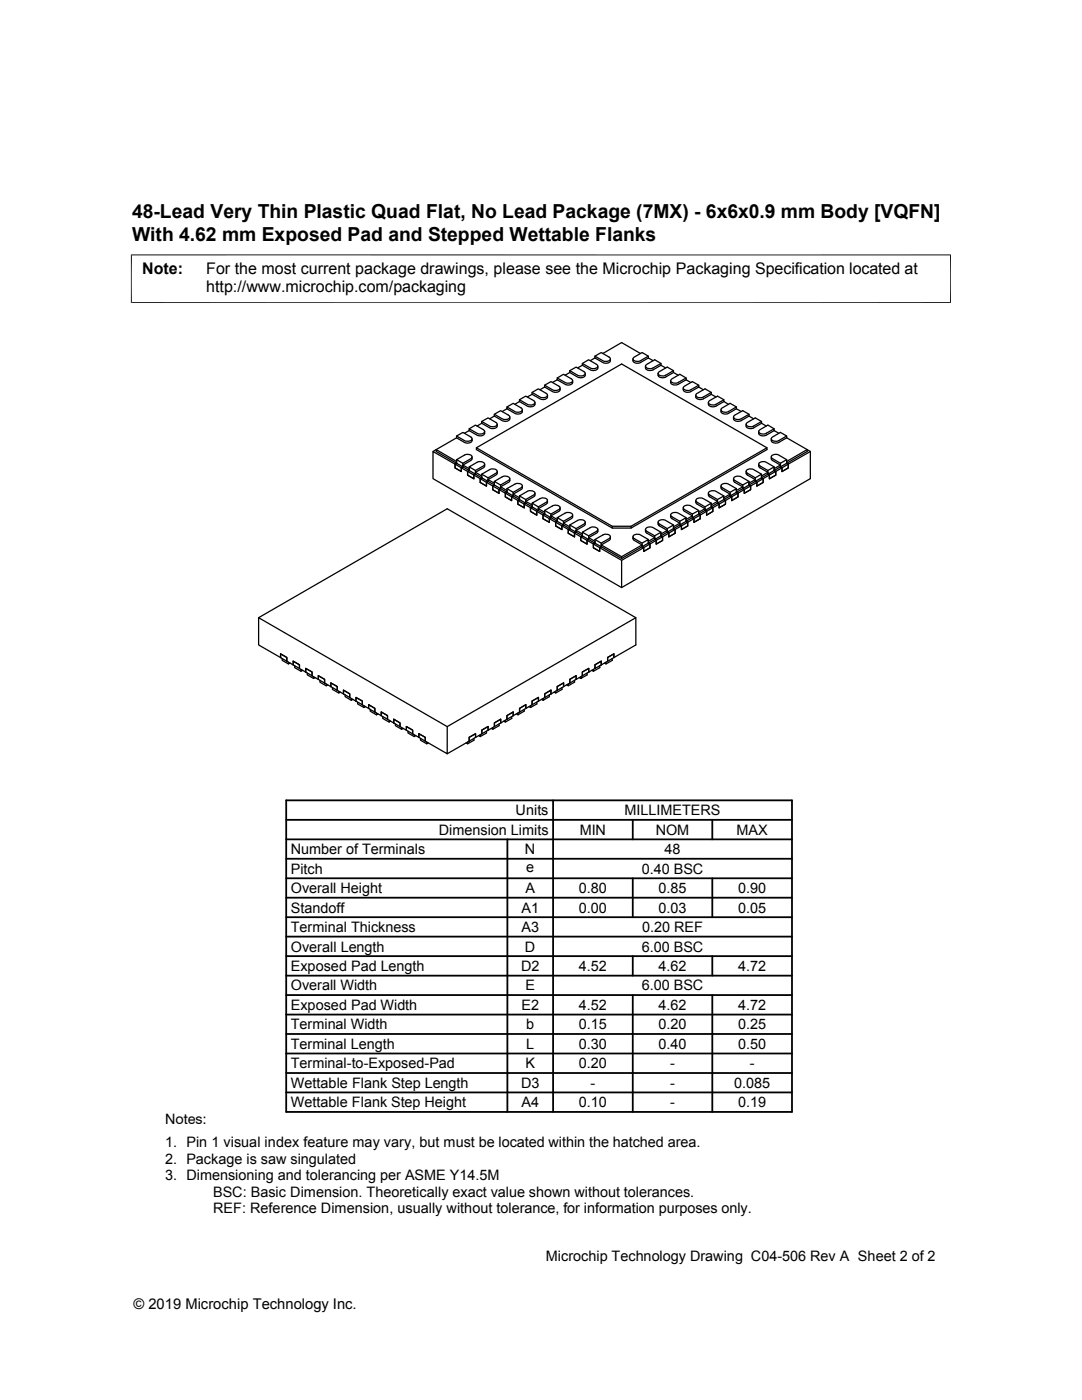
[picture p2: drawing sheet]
<svg xmlns="http://www.w3.org/2000/svg" width="216mm" height="279mm" viewBox="0 0 216 279" stroke-linecap="round" stroke-linejoin="round" font-family="sans-serif">
<g fill="none" stroke="#000" stroke-width=".25">
<path d="M103.7 79.8l1.5 .9a.91 .91 0 0 0 1.5-.5l-1.8-1.1-1.2 .7v.3M106.2 78.7l-1 .5M106.2 78.3l1.5 .9a1.12 1.12 0 0 0 1.5-.3l-.1-.3-1.7-1-1.2 .7v.4M106.2 78.7l1.5 .9a1.03 1.03 0 0 0 1.5-.4v-.3M108.7 77.2l-1 .6M108.7 76.9l1.5 .9a1.15 1.15 0 0 0 1.6-.4l-.2-.3-1.7-.9-1.2 .7v.3M108.7 77.2l1.5 .9a.94 .94 0 0 0 1 .2 .94 .94 0 0 0 .6-.9M111.2 75.8l-1 .5M111.2 75.4l1.6 .9a1.13 1.13 0 0 0 1.5-.3l-.3-.4-1.6-.9-1.2 .7v.4M111.2 75.8l1.6 .9a1.02 1.02 0 0 0 1.5-.4v-.3M113.7 74.3l-.9 .6M113.7 74l1.6 .9a.91 .91 0 0 0 1.5-.5l-1.8-1.1-1.3 .7v.3"/>
<path d="M113.7 74.3l1.6 .9a.94 .94 0 0 0 .9 .2 .94 .94 0 0 0 .6-.9M116.2 72.5l1.6 .9a1.13 1.13 0 0 0 1.5-.3l-.3-.4-1.5-.9-1.3 .7v.4M116.2 72.9l1.6 .9a.94 .94 0 0 0 1 .1 .94 .94 0 0 0 .5-.8M116.2 72.9l-.9 .5M118.7 71.4l-.9 .6M118.7 71.1l1.6 .9a1.12 1.12 0 0 0 1.5-.4l-.2-.3-1.6-.9-1.3 .7v.3M118.7 71.4l1.6 .9a.93 .93 0 0 0 1 .2 .93 .93 0 0 0 .5-.9M120.3 70.5l3.7-2.1 3.8 2.1M129.4 71.1l-1.6 .9a1 1 0 0 1-1.5-.5l1.8-1.1 1.3 .7v.3M129.4 71.4l-1.6 .9a1.07 1.07 0 0 1-1.5-.3v-.4M129.4 71.4l.9 .6M131.9 72.5l-1.6 .9a1.07 1.07 0 0 1-1.5-.4l.3-.3 1.5-.9 1.3 .7v.4"/>
<path d="M131.9 72.9l-1.7 1a.87 .87 0 0 1-1 0 .87 .87 0 0 1-.4-.8M131.9 72.9l.9 .5M134.4 74l-1.6 .9a.99 .99 0 0 1-1.5-.5l1.8-1.1 1.3 .7v.3M134.4 74.3l-1.7 1a.87 .87 0 0 1-.9 .1 .87 .87 0 0 1-.5-.9M134.4 74.3l.9 .6M136.9 75.4l-1.6 .9a1 1 0 0 1-1.5-.4l1.9-1.2 1.2 .7v.4M136.9 75.8l-1.6 .9a1.09 1.09 0 0 1-1.5-.4v-.3M136.9 75.8l.9 .5M139.4 76.9l-1.6 .9a1 1 0 0 1-1.5-.5l1.9-1.1 1.2 .7v.3M139.4 77.2l-1.7 1a.87 .87 0 0 1-.9 .1 .87 .87 0 0 1-.5-.9M139.4 77.2l1 .6M141.9 78.3l-1.5 .9a.88 .88 0 0 1-1.5-.4l1.8-1.2 1.2 .7v.4"/>
<path d="M141.9 78.7l-1.5 .9a1.09 1.09 0 0 1-1.6-.4v-.3M141.9 78.7l1 .5M144.4 79.8l-1.5 .9a1.02 1.02 0 0 1-1.5-.5l.2-.3 1.6-.8 1.2 .7v.3M91.1 87l1.6 .9a1.16 1.16 0 0 0 1.5-.3l-.2-.3-1.6-1-1.3 .7v.4M91.1 87.4l-4.7 2.7M91.1 87.4l1.6 .9a.94 .94 0 0 0 1 .1 .94 .94 0 0 0 .5-.8M91.1 91.7v.8l1.3 .7-.3 .2-1.3-.8 .3-.1-4.1-2.4v-.4l4.1 2.4v.4l-.3 .1v.8l1.3 .7v-.7l.3-.2v-.4M92.4 92.8l1.2 .7v.4l-.3 .2v.7l1.3 .7v-.7l.3-.2v-.3M92.4 92.5l1.5-1a.4 .4 0 0 0 .3-.4 .4 .4 0 0 0-.3-.3h-1.1l-1.7 .9 1.3 .8v.7l1.2 .7-.3 .2 1.3 .7 .3-.2-1.3-.7v-.7M93.6 85.6l2 1a.68 .68 0 0 0 .8 0 .68 .68 0 0 0 .2-.7l-1.7-1.1-1.3 .8v.3M93.6 85.9l-.9 .6M93.6 85.9l1.6 .9a.94 .94 0 0 0 1 .2 .94 .94 0 0 0 .5-.9"/>
<path d="M94.2 91.2l-.2 .6-1.6 1M94.9 93.9l1.5-.9 .3-.3a.99 .99 0 0 0-1.5-.4l-1.6 .9 1.3 .7v.7l1.2 .8-.3 .1 1.3 .8 .3-.2-1.3-.7v-.8M94.9 94.3l1.2 .7v.4l-.3 .1v.8l1.3 .7v-.7l.3-.2v-.4M95.1 89.4l28.9-16.8 29 16.8v.3l-27.1 15.7h-3.7l-27.1-15.7zM95.1 89.4l27.1 15.6v.4M96.1 84.5l-.9 .5M96.1 84.1l1.6 .9a1.12 1.12 0 0 0 1.5-.3l-.1-.3-1.7-1-1.3 .7v.4M96.1 84.5l1.6 .9a.9 .9 0 0 0 1 .1 .9 .9 0 0 0 .5-.8M96.7 92.6l-.1 .7-1.7 1M97.4 95.7l1.2 .7v.4l-.3 .2v.7l1.3 .7v-.7l.3-.2v-.3M97.4 95.4l1.6-1a.4 .4 0 0 0 .2-.4 .4 .4 0 0 0-.3-.3h-1.1l-1.7 .9 1.3 .8v.7l1.2 .7-.3 .2 1.3 .7 .3-.2-1.3-.7v-.7M98.6 83l-.9 .6"/>
<path d="M98.6 82.7l1.6 .9a1.02 1.02 0 0 0 1.5-.4l-.2-.4-1.6-.8-1.3 .7v.3M98.6 83l1.6 .9a.94 .94 0 0 0 1 .2 .94 .94 0 0 0 .5-.9M99.2 94.1l-.1 .6-1.7 1M99.9 97.2l1.3 .7v.4l-.4 .1v.8l1.3 .7v-.8l.3-.1v-.4M99.9 96.8l1.8-1.2a.99 .99 0 0 0-1.5-.4l-1.6 .9 1.3 .7v.7l1.3 .8-.4 .1 1.3 .7 .3-.1-1.2-.7v-.8M101.2 81.6l-1 .5M101.2 81.2l1.5 .9a1.11 1.11 0 0 0 1.5-.3l-.1-.3-1.7-1-1.2 .7v.4M101.2 81.6l1.5 .9a.92 .92 0 0 0 1 .1 .92 .92 0 0 0 .5-.8M101.7 95.5l-.1 .7-1.7 1M102.4 98.6l1.3 .7v.4l-.4 .2v.7l1.3 .7v-.7l.3-.2v-.3M102.4 98.3l1.6-1a.4 .4 0 0 0 .2-.4 .4 .4 0 0 0-.3-.3h-1.1l-1.6 .9 1.2 .8v.7l1.3 .7-.4 .2 1.3 .7 .3-.2-1.2-.7v-.7M103.3 99.9l-1.2-.8v.8l-1.3-.7v-.8l-1.2-.7v.7l-1.3-.7v-.7l-1.2-.7v.7l-1.3-.7v-.8l-1.2-.7v.7l-1.3-.7v-.7l-1.2-.7v.7l-1.3-.7v-.8l-4.4-2.5v5.4l37.6 21.8v-5.5l-4.3-2.5v.7l-1.3-.7v-.7l-1.3-.8v.8l-1.2-.7v-.8l-1.3-.7v.7l-1.2-.7v-.7l-1.3-.8v.8l-1.2-.7v-.8l-1.3-.7v.7l-1.2-.7v-.7l-1.3-.8v.8l-1.2-.7v-.8l-1.3-.7v.7l-1.3-.7v-.7"/>
<path d="M103.7 80.1l-1 .6M103.7 80.1l1.5 .9a.94 .94 0 0 0 1 .2 .94 .94 0 0 0 .5-.9M104.2 97l-.1 .6-1.7 1M104.9 99.7l1.6-.9 .2-.3a1.02 1.02 0 0 0-1.5-.4l-1.5 .9 1.2 .7v.7l1.3 .8-.3 .1 1.2 .7 .3-.1-1.2-.7v-.8M106.7 98.4l-.1 .7-1.7 1M109.2 99.9v.4l-.1 .2-1.7 1M138.8 99.9l.2 .6 1.7 1v.4l.3 .1v.8l1.2-.7v-.8l-.3-.1v-.4l1.3-.7M141.4 98.4l.1 .7 1.7 1v.3l.3 .2v.7l1.3-.7v-.7l-.4-.2v-.4l1.3-.7M143.2 99.7v.7l1.2-.7 .4 .2-1.3 .7-.3-.2-1.3 .8v-.8l-1.2 .8-1.8-1.1a.8 .8 0 0 1 .5-.8 .8 .8 0 0 1 .8 .2l1.7 .9M143.9 97l.1 .6 1.7 1v.4l.3 .1v.8l1.3-.7v-.8l-.4-.1v-.4l1.3-.7M144.4 80.1l-1.7 1a.87 .87 0 0 1-.9 .1 .87 .87 0 0 1-.4-.9M144.4 80.1l1 .6"/>
<path d="M145.7 98.3v.7l1.2-.7 .4 .1-1.3 .7-.3-.1-1.3 .7v-.7l-1.2 .7-1.7-1-.1-.3a1.05 1.05 0 0 1 1.5-.3l1.5 .9M146.4 95.5l.1 .7 1.7 1v.3l.3 .2v.7l1.3-.7v-.7l-.3-.2v-.4l1.2-.7M146.9 81.2l-1.5 .9a1.13 1.13 0 0 1-1.5-.3l.1-.3 1.7-1 1.2 .7v.4M146.9 81.6l-1.5 .9a1.06 1.06 0 0 1-1.5-.4v-.3M146.9 81.6l1 .5M148.2 96.8v.7l1.3-.7 .3 .2-1.3 .7-.3-.2-1.3 .8v-.8l-1.2 .8-1.6-1-.2-.3a1.02 1.02 0 0 1 1.5-.4l1.5 .9M148.9 94.1l.1 .6 1.7 1v.4l.3 .2v.7l1.3-.7v-.8l-.3-.1v-.4l1.2-.7M149.5 82.7l-1.6 .9a1.15 1.15 0 0 1-1.5-.3l.2-.5 1.6-.8 1.3 .7v.3M149.5 83l-1.6 .9a1.1 1.1 0 0 1-1.5-.3v-.4M149.5 83l.9 .6M150.7 95.4v.7l1.3-.7 .3 .1-1.3 .8-.3-.2-1.2 .7v-.7l-1.3 .7-1.7-1-.1-.3a1.03 1.03 0 0 1 1.5-.3l1.6 .9M151.4 92.6l.2 .7 1.6 1v.3l.3 .2v.7l1.3-.7v-.7l-.3-.2v-.4l1.2-.7"/>
<path d="M152 84.1l-1.6 .9a.99 .99 0 0 1-1.5-.4l1.8-1.2 1.3 .7v.4M152 84.5l-1.6 .9a1.03 1.03 0 0 1-1.5-.4v-.3M152 84.5l.9 .5M153 89.4l-27.1 15.6M153.2 93.9v.7l1.3-.7 .3 .2-1.3 .7-.3-.2-1.2 .8v-.8l-1.3 .8-1.7-1-.1-.3a1.02 1.02 0 0 1 1.5-.4l1.6 .9M153.9 91.2l.1 .6 1.7 1v.4l.3 .2v.7l1.3-.7v-.8l-.3-.1v-.4l4.1-2.4 .6 .4v5.4l-37.7 21.8M154.5 85.9l-1.6 .9a1.08 1.08 0 0 1-1.5-.3v-.4M154.5 85.9l.9 .6M154.5 85.6l-1.6 .9a.89 .89 0 0 1-1.5-.5l1.8-1.2 1.3 .8v.3M155.7 92.5v.7l1.3-.7 .3 .1-1.3 .8-.3-.2-1.2 .7v-.7l-1.3 .7-1.5-.9-.3-.4a1.01 1.01 0 0 1 1.5-.3l1.6 .9M157 87l-1.6 .9a1 1 0 0 1-1.5-.4l1.8-1.2 1.3 .7v.4M157 87.4l-1.6 .9a.95 .95 0 0 1-1.5-.7"/>
<path d="M157 87.4l4.1 2.3v.4l-4.1 2.4v-.8l-1.3 .8-1.6-1-.2-.3a1.02 1.02 0 0 1 1.5-.4l1.6 .9M161.7 90.1l-4.4 2.5v.8l-1.3 .7v-.7l-1.2 .7v.7l-1.3 .7v-.7l-1.2 .7v.8l-1.3 .7v-.7l-1.2 .7v.7l-1.3 .7v-.7l-1.2 .7v.8l-1.3 .7v-.8l-1.2 .8v.7l-1.3 .7v-.7l-1.3 .7v.8l-1.2 .7v-.8l-1.3 .8v.7l-1.2 .7v-.7l-1.3 .7v.8l-1.2 .7v-.8l-1.3 .8v.7l-1.2 .7v-.7l-1.3 .7v.8l-1.3 .7v-.8l-1.2 .8v.7l-1.3 .7v-.7l-4.4 2.5M104.9 100.1l1.3 .7v.4l-.3 .1v.8l1.2 .7v-.8l.3-.1v-.4M107.4 101.5l1.3 .7v.4l-.3 .2v.7l1.2 .7v-.7l.3-.2v-.3M107.4 101.2l1.6-1a.4 .4 0 0 0 .2-.4 .4 .4 0 0 0-.3-.3l-.6-.1-.4 .1-1.7 .9 1.2 .8v.7l1.3 .7-.3 .2 1.2 .7 .3-.2-1.2-.7v-.7M109.9 103l1.3 .7v.3l-.3 .2v.8l1.2 .7v-.8l.3-.1v-.4M109.9 102.6l1.6-.9a.4 .4 0 0 0 .3-.4 .4 .4 0 0 0-.4-.4h-1l-1.7 1 1.2 .7v.7l1.3 .7-.3 .2 1.2 .7 .3-.1-1.2-.8v-.7M111.8 101.3l-.2 .7-1.7 1M112.4 104.4l1.3 .7v.4l-.3 .2v.7l1.2 .7v-.7l.4-.2v-.3M112.4 104l1.6-.9 .3-.3a1.03 1.03 0 0 0-1.5-.4l-1.6 .9 1.2 .7v.8l1.3 .7-.3 .2 1.2 .7 .4-.2-1.3-.7v-.7M114.3 102.8v.4l-.2 .2-1.7 1M115 105.9l1.2 .7v.3l-.3 .2v.8l1.2 .7v-.8l.4-.1v-.4"/>
<path d="M115 105.5l1.5-.9a.4 .4 0 0 0 .3-.4 .4 .4 0 0 0-.3-.4h-1.1l-1.7 1 1.3 .7v.7l1.2 .7-.3 .2 1.2 .7 .4-.1-1.3-.8v-.7M116.8 104.2l-.2 .7-1.6 1M117.5 107.3l1.2 .7v.4l-.3 .2v.7l1.3 .7v-.7l.3-.2v-.3M117.5 106.9l1.5-.9 .3-.2a1.01 1.01 0 0 0-1.5-.5l-1.6 .9 1.3 .7v.8l1.2 .7-.3 .2 1.3 .7 .3-.2-1.3-.7v-.7M119.3 105.7l-.2 .6-1.6 1M120 108.4l1.5-.9a.4 .4 0 0 0 .3-.4 .4 .4 0 0 0-.3-.4h-1.1l-1.7 1 1.3 .7v.7l4 2.4v-.4l-4-2.3M121.8 107.1l-.2 .7-1.6 1M122.2 105h3.7v.4M126.3 107.1l.1 .7 1.7 1v.3l.3 .2v.7l1.3-.7v-.7l-.3-.2v-.4l1.2-.7M128.1 108.4v.7l1.3-.7 .3 .2-1.3 .7-.3-.2-4.1 2.4M128.1 108.8l-4.1 2.3M128.8 105.7l.1 .6 1.7 1v.4l.3 .1v.8l1.3-.7v-.8l-.3-.2v-.3l1.2-.7"/>
<path d="M130.6 106.9v.8l1.3-.8 .3 .2-1.3 .7-.3-.1-1.2 .7v-.7l-1.3 .7-1.7-1-.1-.3a1.02 1.02 0 0 1 1.5-.3l1.6 .9M131.3 104.2l.2 .7 1.6 1v.3l.4 .2v.7l1.2-.7v-.7l-.3-.2v-.4l1.3-.7M133.1 105.5v.7l1.3-.7 .3 .2-1.2 .7-.4-.2-1.2 .7v-.7l-1.3 .7-1.8-1.1a.91 .91 0 0 1 1.5-.5l1.6 .9M133.8 102.8l.2 .6 1.7 1v.4l.3 .1v.8l1.2-.7v-.8l-.3-.2v-.3l1.3-.7M135.7 104v.8l1.2-.8 .3 .2-1.2 .7-.3-.1-1.3 .7v-.7l-1.3 .7-1.6-1-.2-.3a1.02 1.02 0 0 1 1.5-.3l1.6 .9M136.3 101.3l.2 .7 1.7 1v.3l.3 .2v.7l1.2-.7v-.7l-.3-.2v-.4l1.3-.7M138.2 102.6v.7l1.2-.7 .3 .2-1.2 .7-.3-.2-1.3 .7v-.7l-1.2 .7-1.6-.9a.37 .37 0 0 1-.3-.3 .37 .37 0 0 1 .2-.4l.6-.1 .6 .1 1.7 .9M140.7 101.2v.7l1.2-.7 .3 .1-1.2 .7-.3-.1-1.3 .7v-.7l-1.2 .7-1.7-1-.2-.3a1.03 1.03 0 0 1 1.5-.3l1.6 .9M51.6 123.3l37.6-21.8 37.7 21.8v5.4l-4.4 2.5M56 131.2l1.2 .8M56 131.2v-.7l1.2 .7v.8M56 131.2l-4.4-2.5v-5.4l37.6 21.7v5.4l-4.3-2.5"/>
<path d="M56.3 131.4v.4l1.3 .7 .3-.2M57.2 132l1.3 .7M57.6 132.1v.4M58.5 132l1.3 .7v.7v-.7l-1.3-.7v.7zM58.5 132.7l2.5 1.4M58.8 132.9v.3l1.3 .8 .3-.2M60.1 133.6v.4M61 134.1l1.3 .8M61 134.1v-.7l1.3 .7v.8M61.3 134.3v.4l1.3 .7 .3-.2M62.3 134.9l3.7 2.1M62.6 135v.4"/>
<path d="M63.5 134.9l1.3 .7v.7v-.7l-1.3-.7v.7zM63.8 135.8v.3l1.3 .8 .3-.2M65.1 136.5v.4M66 137l1.3 .8M66 137v-.7l1.3 .7v.8M66.3 137.2v.4l1.3 .7 .3-.2M67.3 137.8l3.7 2.1M67.6 137.9v.4M68.5 137.7l1.3 .8v.7v-.7l-1.3-.8v.8zM68.9 138.7v.3l1.2 .8 .3-.2M70.1 139.4v.4M71 139.9v-.7l1.3 .7v.8"/>
<path d="M71 139.9l1.3 .8M107.4 139.9l-1.2 .8M107.4 139.9v-.7l-1.2 .7v.8M108.1 139.6l.3 .2M108.7 138.5l1.2-.8v.8v-.8l-1.2 .8v.7zM109.6 138.7v.3l-1.2 .8v-.4M110.6 138.1l.3 .2M111.2 137.8l-3.8 2.1M112.1 137.2v.4l-1.2 .7v-.4M112.5 137l-1.3 .8M112.5 137v-.7l-1.3 .7v.8M113.1 136.7l.3 .2"/>
<path d="M113.7 135.6l1.3-.7v.7v-.7l-1.3 .7v.7zM114.6 135.8v.3l-1.2 .8v-.4M115.6 135.2l.3 .2M116.2 134.9l-3.7 2.1M117.2 134.3v.4l-1.3 .7v-.4M117.5 134.1l-1.3 .8M117.5 134.1v-.7l-1.3 .7v.8M118.1 133.8l.3 .2M118.7 132.7l1.3-.7v.7v-.7l-1.3 .7v.7zM119.7 132.9v.3l-1.3 .8v-.4M120 132.7l-2.5 1.4M120.6 132.3l.3 .2"/>
<path d="M121.2 132l-1.2 .7M122.2 131.4v.4l-1.3 .7v-.4M122.5 131.2l-1.3 .8M122.5 131.2v-.7l-1.3 .7v.8M126.9 123.3l-37.7 21.7M71.4 140.1v.4l1.2 .7 .3-.2M72.3 140.7l1.3 .7M72.6 140.8v.4M73.6 141.4v-.8l1.2 .8v.7M73.6 141.4l1.2 .7M73.9 141.6v.3l1.2 .8 .3-.2M74.8 142.1l1.3 .7"/>
<path d="M75.1 142.3v.4M76.1 142.8v-.7l1.2 .7v.8M76.1 142.8l1.2 .8M76.4 143v.4l1.2 .7 .3-.2M77.3 143.6l1.3 .7M77.6 143.7v.4M78.6 144.3v-.8l1.2 .8v.7M78.6 144.3l1.2 .7M78.9 144.5v.3l1.2 .7 .4-.1M79.8 145l1.3 .7M80.1 145.2v.3M81.1 145.7l2.5 1.5"/>
<path d="M81.1 145v.7v-.7l1.2 .7v.8v-.8zM81.4 145.9v.4l1.3 .7 .3-.2M82.7 146.6v.4M83.6 147.2v-.8l1.3 .8v.7M83.6 147.2l1.3 .7M83.9 147.4v.3l1.3 .7 .3-.1M85.2 148.1v.3M93 148.3l.3 .1M93.6 147.9l-4.4 2.5M94.6 147.4v.3l-1.3 .7v-.3M94.9 147.2l-1.3 .7M94.9 147.2v-.8l-1.3 .8v.7"/>
<path d="M95.5 146.8l.3 .2M96.1 145.7l1.3-.7v.7v-.7l-1.3 .7v.8zM97.1 145.9v.4l-1.3 .7v-.4M97.4 145.7l-2.5 1.5M98 145.4l.3 .1M98.7 145l-1.3 .7M99.6 144.5v.3l-1.3 .7v-.3M99.9 144.3l-1.2 .7M99.9 144.3v-.8l-1.2 .8v.7M100.5 143.9l.3 .2M101.2 143.6l-1.3 .7M102.1 143v.4l-1.3 .7v-.4"/>
<path d="M102.4 142.8l-1.2 .8M102.4 142.8v-.7l-1.2 .7v.8M103 142.5l.4 .2M103.7 142.1l-1.3 .7M104.6 141.6v.3l-1.2 .8v-.4M104.9 141.4l-1.2 .7M104.9 141.4v-.8l-1.2 .8v.7M105.6 141l.3 .2M106.2 140.7l-1.3 .7M107.1 140.1v.4l-1.2 .7v-.4"/>
</g>
<g fill="none" stroke="#000" stroke-width=".36">
<path d="M57.1 159.7h100.9v62.2h-100.9zM110.4 159.7v62.2M57.1 179.2h100.9M57.1 175.3h100.9M57.1 171.4h100.9M57.1 167.5h100.9M57.1 163.6h100.9M101.2 167.5v54.4M126.3 163.6v3.9M126.3 175.3v7.7M142.1 163.6v3.9M142.1 175.3v7.7"/>
<path d="M57.1 190.8h100.9M57.1 186.9h100.9M57.1 183h100.9M57.1 198.6h100.9M57.1 194.7h100.9M126.3 190.8v3.9M126.3 198.6v23.3M142.1 190.8v3.9M142.1 198.6v23.3M57.1 206.4h100.9M57.1 214.1h100.9M57.1 202.5h100.9"/>
<path d="M57.1 210.2h100.9M57.1 218h100.9"/>
</g>
<path d="M26.1 50.9h163.7M26.2 50.8v9.7M189.7 50.8v9.7M26.1 60.4h163.7" fill="none" stroke="#000" stroke-width=".2"/>
<g font-size="3.9">
<text x="26.4" y="43.5">48-Lead Very Thin Plastic Quad Flat, No Lead Package (7MX) - 6x6x0.9 mm Body [VQFN]</text>
<text x="26.4" y="48">With 4.62 mm Exposed Pad and Stepped Wettable Flanks</text>
</g>
<g font-size="3.2">
<text x="28.4" y="54.6">Note:</text>
<text x="41.1" y="58.3">http://www.microchip.com/packaging</text>
<text x="41.1" y="54.6">For the most current package drawings, please see the Microchip Packaging Specification located at</text>
</g>
<g font-size="2.9">
<text x="87.6" y="166.6">Dimension Limits</text>
<text x="102.9" y="162.7">Units</text>
<text x="115.7" y="166.6">MIN</text>
<text x="124.6" y="162.7">MILLIMETERS</text>
<text x="130.8" y="166.6">NOM</text>
<text x="147" y="166.6">MAX</text>
<text x="58" y="170.5">Number of Terminals</text>
<text x="104.8" y="170.5">N</text>
<text x="132.6" y="170.5">48</text>
<text x="58" y="178.2">Overall Height</text>
<text x="58" y="174.4">Pitch</text>
<text x="104.8" y="178.2">A</text>
<text x="105" y="174.1">e</text>
<text x="115.5" y="178.2">0.80</text>
<text x="128" y="174.4">0.40 BSC</text>
<text x="131.4" y="178.2">0.85</text>
<text x="147.3" y="178.2">0.90</text>
<text x="58" y="182.1">Standoff</text>
<text x="104.1" y="182.1">A1</text>
<text x="115.5" y="182.1">0.00</text>
<text x="131.4" y="182.1">0.03</text>
<text x="147.3" y="182.1">0.05</text>
<text x="58" y="186">Terminal Thickness</text>
<text x="58" y="189.9">Overall Length</text>
<text x="104.1" y="186">A3</text>
<text x="104.8" y="189.9">D</text>
<text x="128" y="189.9">6.00 BSC</text>
<text x="128.1" y="186">0.20 REF</text>
<text x="58" y="197.7">Overall Width</text>
<text x="58" y="193.8">Exposed Pad Length</text>
<text x="104" y="193.8">D2</text>
<text x="104.8" y="197.7">E</text>
<text x="115.5" y="193.8">4.52</text>
<text x="128" y="197.7">6.00 BSC</text>
<text x="131.4" y="193.8">4.62</text>
<text x="147.3" y="193.8">4.72</text>
<text x="58" y="201.6">Exposed Pad Width</text>
<text x="104" y="201.6">E2</text>
<text x="115.5" y="201.6">4.52</text>
<text x="131.4" y="201.6">4.62</text>
<text x="147.3" y="201.6">4.72</text>
<text x="58" y="205.4">Terminal Width</text>
<text x="58" y="209.3">Terminal Length</text>
<text x="105" y="205.4">b</text>
<text x="105" y="209.3">L</text>
<text x="115.5" y="209.3">0.30</text>
<text x="115.5" y="205.4">0.15</text>
<text x="131.4" y="205.4">0.20</text>
<text x="131.4" y="209.3">0.40</text>
<text x="147.3" y="209.3">0.50</text>
<text x="147.3" y="205.4">0.25</text>
<text x="58" y="213.2">Terminal-to-Exposed-Pad</text>
<text x="104.8" y="213.2">K</text>
<text x="115.5" y="213.2">0.20</text>
<text x="133.7" y="213.2">-</text>
<text x="149.6" y="213.2">-</text>
<text x="58" y="221">Wettable Flank Step Height</text>
<text x="58" y="217.1">Wettable Flank Step Length</text>
<text x="104" y="217.1">D3</text>
<text x="104.1" y="221">A4</text>
<text x="115.5" y="221">0.10</text>
<text x="117.8" y="217.1">-</text>
<text x="133.7" y="221">-</text>
<text x="133.7" y="217.1">-</text>
<text x="146.5" y="217.1">0.085</text>
<text x="147.3" y="221">0.19</text>
<text x="32.9" y="224.3">Notes:</text>
<text x="32.9" y="228.9">1. Pin 1 visual index feature may vary, but must be located within the hatched area.</text>
<text x="32.9" y="232.2">2. Package is saw singulated</text>
<text x="32.9" y="235.5">3. Dimensioning and tolerancing per ASME Y14.5M</text>
<text x="42.5" y="238.8">BSC: Basic Dimension. Theoretically exact value shown without tolerances.</text>
<text x="42.5" y="242.2">REF: Reference Dimension, usually without tolerance, for information purposes only.</text>
<text x="108.9" y="251.7">Microchip Technology Drawing C04-506 Rev A Sheet 2 of 2</text>
<text x="26.6" y="261.3">© 2019 Microchip Technology Inc.</text>
</g>
</svg>
